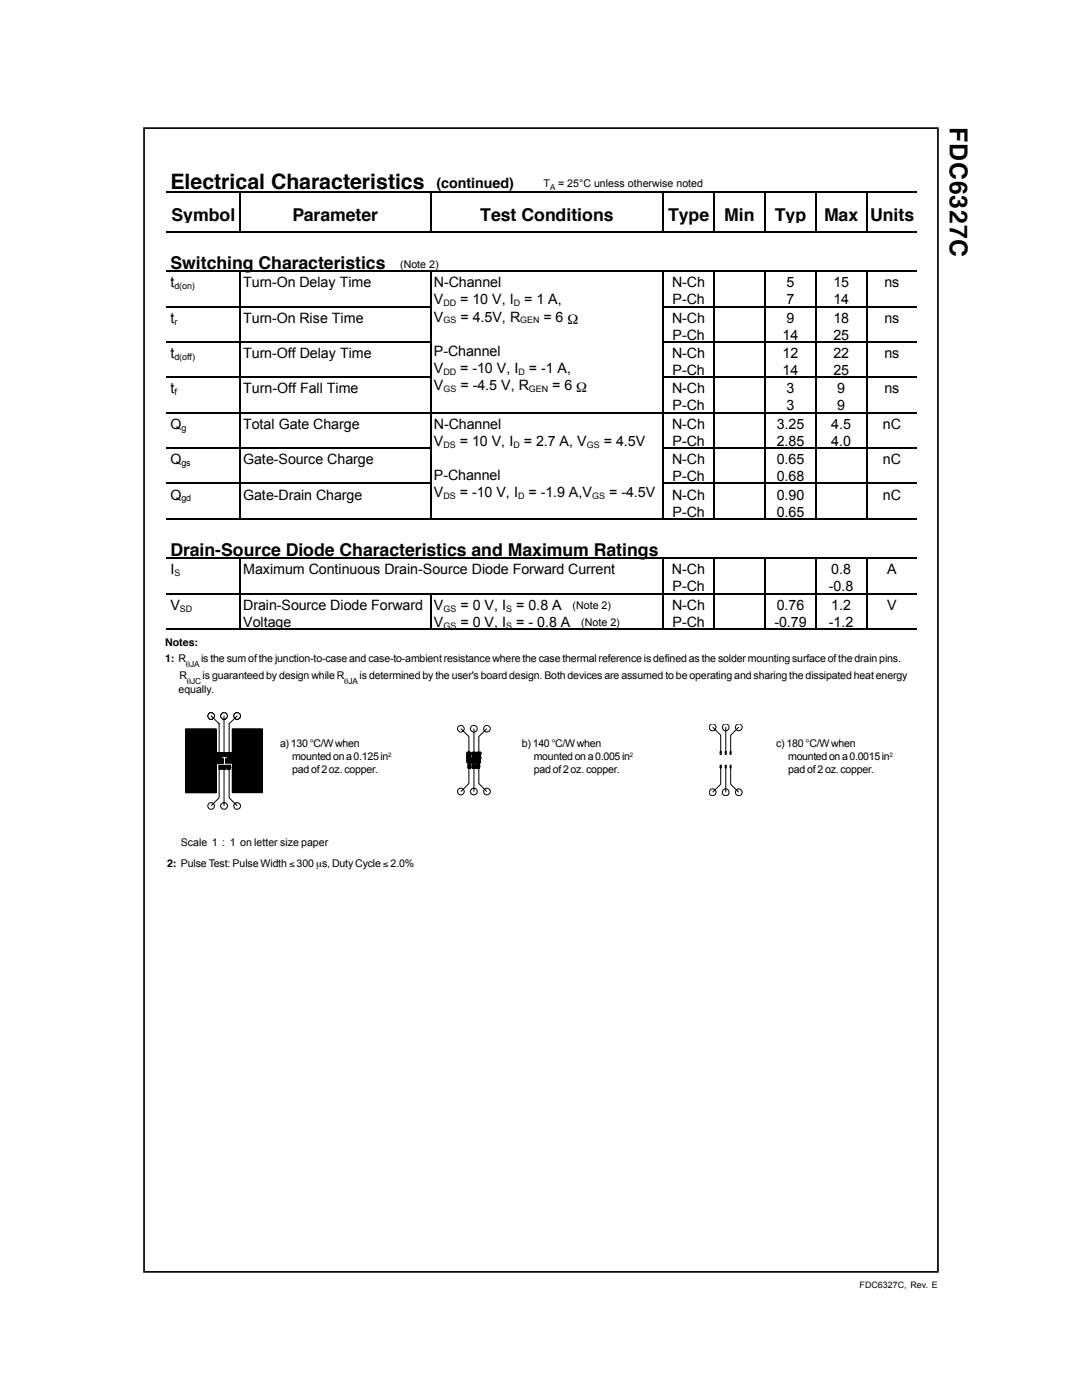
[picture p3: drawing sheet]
<svg xmlns="http://www.w3.org/2000/svg" width="216mm" height="279mm" viewBox="0 0 216 279" stroke-linecap="round" stroke-linejoin="round" font-family="sans-serif">
<path d="M28.7 25.6h158.5v228.2h-158.5z" fill="none" stroke="#000" stroke-width=".34"/>
<g fill="none" stroke="#000" stroke-width=".25">
<path d="M33.2 38.4h14.6M47.9 38.5v7.6M48 38.4h37.8M85.9 38.5v7.6M86.1 38.4h46.1M132.3 38.5v7.6M132.5 38.4h9.9M142.5 38.5v7.6M142.6 38.4h9.9M152.7 38.5v7.6M152.8 38.4h9.8M162.8 38.5v7.6"/>
<path d="M162.9 38.4h9.9M172.9 38.5v7.6M173.1 38.4h9.9M33.2 46.2h14.6M33.2 54.1h14.6M47.9 54.3v6.8M48 46.2h37.8M48 54.1h37.8M85.9 54.3v6.8M86.1 46.2h46.1M86.1 54.1h46.1M132.3 54.3v6.8"/>
<path d="M132.5 46.2h9.9M132.5 54.1h9.9M142.5 54.3v6.8M142.6 46.2h9.9M142.6 54.1h9.9M152.7 54.3v6.8M152.8 46.2h9.8M152.8 54.1h9.8M162.8 54.3v6.8M162.9 46.2h9.9M162.9 54.1h9.9M172.9 54.3v6.8"/>
<path d="M173.1 46.2h9.9M173.1 54.1h9.9M33.2 61.2h14.6M33.2 68.2h14.6M33.2 75.3h14.6M47.9 61.3v6.8M47.9 68.4v6.8M47.9 75.4v6.8M48 61.2h37.8M48 68.2h37.8M48 75.3h37.8M85.9 61.3v6.8"/>
<path d="M85.9 68.4v6.8M85.9 75.4v6.8M132.3 61.3v6.8M132.3 68.4v6.8M132.3 75.4v6.8M132.5 61.2h9.9M132.5 68.2h9.9M132.5 75.3h9.9M142.5 61.3v6.8M142.5 68.4v6.8M142.5 75.4v6.8M142.6 61.2h9.9"/>
<path d="M142.6 68.2h9.9M142.6 75.3h9.9M152.7 61.3v6.8M152.7 68.4v6.8M152.7 75.4v6.8M152.8 61.2h9.8M152.8 68.2h9.8M152.8 75.3h9.8M162.8 61.3v6.8M162.8 68.4v6.8M162.8 75.4v6.8M162.9 61.2h9.9"/>
<path d="M162.9 68.2h9.9M162.9 75.3h9.9M172.9 61.3v6.8M172.9 68.4v6.8M172.9 75.4v6.8M173.1 61.2h9.9M173.1 68.2h9.9M173.1 75.3h9.9M33.2 82.3h14.6M33.2 89.4h14.6M33.2 96.5h14.6M47.9 82.5v6.8"/>
<path d="M47.9 89.5v6.9M47.9 96.6v6.8M48 82.3h37.8M48 89.4h37.8M48 96.5h37.8M85.9 82.5v6.8M85.9 89.5v6.9M85.9 96.6v6.8M86.1 82.3h46.1M132.3 82.5v6.8M132.3 89.5v6.9M132.3 96.6v6.8"/>
<path d="M132.5 82.3h9.9M132.5 89.4h9.9M132.5 96.5h9.9M142.5 82.5v6.8M142.5 89.5v6.9M142.5 96.6v6.8M142.6 82.3h9.9M142.6 89.4h9.9M142.6 96.5h9.9M152.7 82.5v6.8M152.7 89.5v6.9M152.7 96.6v6.8"/>
<path d="M152.8 82.3h9.8M152.8 89.4h9.8M152.8 96.5h9.8M162.8 82.5v6.8M162.8 89.5v6.9M162.8 96.6v6.8M162.9 82.3h9.9M162.9 89.4h9.9M162.9 96.5h9.9M172.9 82.5v6.8M172.9 89.5v6.9M172.9 96.6v6.8"/>
<path d="M173.1 82.3h9.9M173.1 89.4h9.9M173.1 96.5h9.9M33.2 103.5h14.6M33.2 111.4h14.6M33.2 118.5h14.6M47.9 111.5v6.9M47.9 118.6v6.8M48 103.5h37.8M48 111.4h84.2M48 118.5h37.8M85.9 118.6v6.8"/>
<path d="M86.1 103.5h46.1M86.1 118.5h46.1M132.3 111.5v6.9M132.3 118.6v6.8M132.5 103.5h9.9M132.5 111.4h9.9M132.5 118.5h9.9M142.5 111.5v6.9M142.5 118.6v6.8M142.6 103.5h9.9M142.6 111.4h9.9M142.6 118.5h9.9"/>
<path d="M152.7 111.5v6.9M152.7 118.6v6.8M152.8 103.5h9.8M152.8 111.4h9.8M152.8 118.5h9.8M162.8 111.5v6.9M162.8 118.6v6.8M162.9 103.5h9.9M162.9 111.4h9.9M162.9 118.5h9.9M172.9 111.5v6.9M172.9 118.6v6.8"/>
<path d="M173.1 103.5h9.9M173.1 111.4h9.9M173.1 118.5h9.9M33.2 125.5h14.6M48 125.5h37.8M86.1 125.5h46.1M132.5 125.5h9.9M142.6 125.5h9.9M152.8 125.5h9.8M162.9 125.5h9.9M173.1 125.5h9.9"/>
</g>
<g fill="#000">
<path d="M47.8 38.2h.2v.3h-.2zM85.8 38.2h.3v.3h-.3zM132.2 38.2h.3v.3h-.3zM142.4 38.2h.2v.3h-.2zM152.5 38.2h.3v.3h-.3zM162.6 38.2h.3v.3h-.3zM172.8 38.2h.3v.3h-.3zM47.8 46.1h.2v.3h-.2zM47.8 54h.2v.3h-.2zM85.8 46.1h.3v.3h-.3zM85.8 54h.3v.3h-.3zM132.2 46.1h.3v.3h-.3z"/>
<path d="M132.2 54h.3v.3h-.3zM142.4 46.1h.2v.3h-.2zM142.4 54h.2v.3h-.2zM152.5 46.1h.3v.3h-.3zM152.5 54h.3v.3h-.3zM162.6 46.1h.3v.3h-.3zM162.6 54h.3v.3h-.3zM172.8 46.1h.3v.3h-.3zM172.8 54h.3v.3h-.3zM47.8 61.1h.2v.2h-.2zM47.8 68.1h.2v.3h-.2zM47.8 75.2h.2v.2h-.2z"/>
<path d="M85.8 61.1h.3v.2h-.3zM85.8 68.1h.3v.3h-.3zM85.8 75.2h.3v.2h-.3zM132.2 61.1h.3v.2h-.3zM132.2 68.1h.3v.3h-.3zM132.2 75.2h.3v.2h-.3zM142.4 61.1h.2v.2h-.2zM142.4 68.1h.2v.3h-.2zM142.4 75.2h.2v.2h-.2zM152.5 61.1h.3v.2h-.3zM152.5 68.1h.3v.3h-.3zM152.5 75.2h.3v.2h-.3z"/>
<path d="M162.6 61.1h.3v.2h-.3zM162.6 68.1h.3v.3h-.3zM162.6 75.2h.3v.2h-.3zM172.8 61.1h.3v.2h-.3zM172.8 68.1h.3v.3h-.3zM172.8 75.2h.3v.2h-.3zM47.8 82.2h.2v.3h-.2zM47.8 89.3h.2v.2h-.2zM47.8 96.4h.2v.2h-.2zM85.8 82.2h.3v.3h-.3zM85.8 89.3h.3v.2h-.3zM85.8 96.4h.3v.2h-.3z"/>
<path d="M132.2 82.2h.3v.3h-.3zM132.2 89.3h.3v.2h-.3zM132.2 96.4h.3v.2h-.3zM142.4 82.2h.2v.3h-.2zM142.4 89.3h.2v.2h-.2zM142.4 96.4h.2v.2h-.2zM152.5 82.2h.3v.3h-.3zM152.5 89.3h.3v.2h-.3zM152.5 96.4h.3v.2h-.3zM162.6 82.2h.3v.3h-.3zM162.6 89.3h.3v.2h-.3zM162.6 96.4h.3v.2h-.3z"/>
<path d="M172.8 82.2h.3v.3h-.3zM172.8 89.3h.3v.2h-.3zM172.8 96.4h.3v.2h-.3zM47.8 103.4h.2v.2h-.2zM47.8 111.3h.2v.2h-.2zM47.8 118.4h.2v.2h-.2zM85.8 103.4h.3v.2h-.3zM85.8 118.4h.3v.2h-.3zM132.2 103.4h.3v.2h-.3zM132.2 111.3h.3v.2h-.3zM132.2 118.4h.3v.2h-.3zM142.4 103.4h.2v.2h-.2z"/>
<path d="M142.4 111.3h.2v.2h-.2zM142.4 118.4h.2v.2h-.2zM152.5 103.4h.3v.2h-.3zM152.5 111.3h.3v.2h-.3zM152.5 118.4h.3v.2h-.3zM162.6 103.4h.3v.2h-.3zM162.6 111.3h.3v.2h-.3zM162.6 118.4h.3v.2h-.3zM172.8 103.4h.3v.2h-.3zM172.8 111.3h.3v.2h-.3zM172.8 118.4h.3v.2h-.3zM47.8 125.4h.2v.2h-.2z"/>
<path d="M85.8 125.4h.3v.2h-.3zM132.2 125.4h.3v.2h-.3zM142.4 125.4h.2v.2h-.2zM152.5 125.4h.3v.2h-.3zM162.6 125.4h.3v.2h-.3zM172.8 125.4h.3v.2h-.3z"/>
</g>
<g fill="none" stroke="#000" stroke-width=".2">
<path d="M37.1 150.6l6 6M37.1 145.5v12.7h6v-5.8M37.1 145.5h6v5.8h1.4M37.1 146l6.4 6.4M37.1 146.4l6 6.1M37.1 145.6l6.8 6.8M37.1 146.1l6.3 6.3M37.1 145.8l6.7 6.6M37.1 151.9l6 6M37.1 152l6 6M37.1 152.1l6 6.1M37.1 152.2l6 6"/>
<path d="M37.1 152.3l5.9 5.9M37.1 152.4l5.8 5.8M37.1 152.5l5.7 5.7M37.1 152.7l5.6 5.5M37.1 152.7l5.4 5.5M37.1 152.9l5.3 5.3M37.1 153l5.2 5.2M37.1 153.1l5.1 5.1M37.1 153.2l5 5M37.1 153.3l4.9 4.9M37.1 153.4l4.8 4.8M37.1 153.5l4.7 4.7"/>
<path d="M37.1 153.6l4.6 4.6M37.1 153.7l4.5 4.5M37.1 153.8l4.3 4.4M37.1 154l4.2 4.2M37.1 154.1l4.1 4.1M37.1 154.2l4 4M37.1 154.3l3.9 3.9M37.1 154.4l3.8 3.8M37.1 154.5l3.7 3.7M37.1 154.6l3.6 3.6M37.1 154.7l3.5 3.5M37.1 154.9l3.4 3.3"/>
<path d="M37.1 154.9l3.2 3.3M37.1 155.1l3.2 3.1M37.1 155.2l3 3M37.1 155.2l2.9 3M37.1 155.4l2.8 2.8M37.1 155.5l2.7 2.7M37.1 155.6l2.6 2.6M37.1 155.7l2.5 2.5M37.1 155.8l2.4 2.4M37.1 155.9l2.3 2.3M37.1 156l2.1 2.2M37.1 156.1l2.1 2.1"/>
<path d="M37.1 156.3l1.9 1.9M37.1 156.4l1.8 1.8M37.1 156.5l1.7 1.7M37.1 156.5l1.6 1.7M37.1 156.7l1.5 1.5M37.1 156.8l1.4 1.4M37.1 156.9l1.3 1.3M37.1 157l1.2 1.2M37.1 157.1l1 1.1M37.1 157.2l.9 1M37.1 157.3l.8 .9M37.1 157.4l.7 .8"/>
<path d="M37.1 157.5l.6 .7M37.1 157.6l.5 .6M37.1 157.8l.4 .4M37.1 157.9l.3 .3M37.1 158l.2 .2M37.1 158.1v.1M37.1 145.7l6.8 6.7M37.1 145.9l6.5 6.5M37.1 146.2l6.2 6.2M37.1 146.3l6 6.1M37.1 146.5l6 6.1M37.1 146.7l6 6"/>
<path d="M37.1 146.8l6 6M37.1 146.9l6 6M37.1 147l6 6M37.1 147.1l6 6M37.1 147.2l6 6M37.1 147.3l6 6M37.1 147.4l6 6.1M37.1 147.5l6 6M37.1 147.6l6 6.1M37.1 147.7l6 6.1M37.1 147.8l6 6.1M37.1 148l6 6"/>
<path d="M37.1 148.1l6 6M37.1 148.2l6 6M37.1 148.3l6 6M37.1 148.4l6 6M37.1 148.5l6 6M37.1 148.6l6 6.1M37.1 148.8l6 6M37.1 148.8l6 6.1M37.1 148.9l6 6.1M37.1 149.1l6 6M37.1 149.2l6 6M37.1 149.3l6 6"/>
<path d="M37.1 149.4l6 6M37.1 149.5l6 6M37.1 149.6l6 6M37.1 149.7l6 6M37.1 149.8l6 6M37.1 149.9l6 6.1M37.1 150l6 6.1M37.1 150.2l6 6M37.1 150.2l6 6.1M37.1 150.4l6 6M37.1 150.5l6 6M37.1 150.7l6 6"/>
<path d="M37.1 150.8l6 6M37.1 150.9l6 6M37.1 151l6 6.1M37.1 151.1l6 6M37.1 151.2l6 6M37.1 151.3l6 6.1M37.1 151.5l6 6M37.1 151.6l6 6M37.1 151.6l6 6.1M37.1 151.8l6 6M37.1 145.5l7 6.9M37.2 145.5l7 6.9"/>
<path d="M37.4 145.5l5.7 5.7M37.5 145.5l5.6 5.5M37.6 145.5l5.5 5.4M37.8 145.5l5.3 5.3M37.8 145.5l5.3 5.2M37.9 145.5l5.2 5.1M38.1 145.5l5 5M38.2 145.5l4.9 4.9M38.3 145.5l4.8 4.8M38.4 145.5l4.7 4.7M38.5 145.5l4.6 4.6M38.7 145.5l4.4 4.5"/>
<path d="M38.7 145.5l4.4 4.4M38.9 145.5l4.2 4.2M38.9 145.5l4.2 4.1M39.1 145.5l4 4M39.2 145.5l3.9 3.9M39.3 145.5l3.8 3.8M39.4 145.5l3.7 3.7M39.5 145.5l3.6 3.6M39.6 145.5l3.5 3.5M39.7 145.5l3.4 3.4M39.8 145.5l3.3 3.3M39.9 145.5l3.2 3.2"/>
<path d="M40 145.5l3.1 3M40.2 145.5l2.9 3M40.3 145.5l2.8 2.9M40.4 145.5l2.7 2.7M40.5 145.5l2.6 2.6M40.6 145.5l2.5 2.5M40.7 145.5l2.4 2.4M40.9 145.5l2.2 2.3M40.9 145.5l2.2 2.2M41 145.5l2.1 2.1M41.1 145.5l2 1.9M41.3 145.5l1.8 1.9"/>
<path d="M41.4 145.5l1.7 1.7M41.5 145.5l1.6 1.7M41.6 145.5l1.5 1.6M41.7 145.5l1.4 1.4M41.8 145.5l1.3 1.3M42 145.5l1.1 1.2M42 145.5l1.1 1.1M42.1 142.9l1.6 1.5v6.1M42.2 145.5l.9 1M42.2 145.5l.9 .9M42.3 145.5l.8 .8M42.5 145.5l.6 .6"/>
<path d="M42.6 145.5l.5 .5M42.7 145.5l.4 .4M42.8 145.5l.3 .3M42.9 145.5l.2 .2M43 145.5l.1 .1M43.1 152.4h1.4M43.4 151.3l1.1 1.1M43.4 151l1.3 1.3M43.4 150.8l1.3 1.3M43.4 150.5l.8 .8M43.4 151.8l.6 .6M43.4 150.2l.8 .7-.8 .8"/>
<path d="M43.4 152.1l.2 .3M43.4 151.9l.5 .5M43.4 150.3l.8 .8M43.4 151.6l.8 .8M43.4 150.7l1.3 1.3M43.5 152.4l-.1-.1 1-1 .3 .3-.8 .8M43.6 150.2h.1M43.6 153.2h.1M43.6 152.6v.9h.6v-.9M43.6 150.2v.6M43.6 153.1l.4 .4 .2-.2M43.6 152.6h.6"/>
<path d="M43.6 150.2l-.2 .2M43.6 150.2l.6 .6M43.6 153l.6 .5M43.6 152.9l.6 .5M43.6 152.7l.2-.1 .4 .4M43.6 152.7l.6 .6M43.6 153.2l.3 .3 .3-.3M43.6 152.6l.6 .6M43.7 150.2l-.3 .3M43.7 153.2v6l-1.6 1.6M43.8 150.2l.4 .5M43.8 152.6l-.2 .2"/>
<path d="M43.8 150.2l-.4 .4 1.3 1.2M43.9 150.8v-.6l.3 .3-.8 .8M43.9 152.6l.3 .3M43.9 152.6l-.3 .3h.3v.6M43.9 150.2l-.5 .5M44 152.6l.2 .2M44 150.2l.2 .2M44.1 150.2l-.7 .7 1.3 1.3M44.1 152.6l-.5 .4M44.1 150.2l.1 .1M44.1 152.6l.1 .1M44.2 150.3h.1"/>
<path d="M44.2 150.7h.1M44.2 151.3h.1M44.2 151.1h.1M44.2 150.8h.1M44.2 150.4h.1M44.2 153.2h.1M44.2 150.2h-.8l.8 .8M44.2 150.8l-.8 .8M44.2 150.7l-.8 .8 1 .9M44.2 150.4l-.8 .8M44.2 150.2v1.1h.5M44.2 150.2l-.8 .8"/>
<path d="M44.2 150.3l-.8 .8 1.2 1.3M44.2 152.6l-.6 .6M44.2 151.3l-.8 .7 .4 .4M44.2 151l-.8 .8M44.2 151.1l-.8 .8M44.2 153l-.6 .5M44.2 152.8l-.6 .6M44.2 152.7l-.6 .5M44.2 153.1l-.4 .4-.2-.2M44.3 151.3l.4 .4-.6 .7M44.3 151.3l-.9 .9M44.4 152.4h.1"/>
<path d="M44.5 152.9h.1M44.5 152.6v.9h.5v-.9M44.5 150.5l.5 .6-.5-.5 .5-.4v.1l-.5 .6 .2 .2 .3-.4-.4-.5v.6M44.5 150.2h.5M44.5 150.2l.5 .6-.3 .3M44.5 150.2v.9h.5v-.9M44.5 152.6h.5M44.5 150.8l.3 .3M44.5 151.3l.2 .2M44.5 152.9l.5 .6-.5-.5M44.5 152.7l.5 .6-.1 .2-.4-.4M44.5 152.6l.5 .6-.2 .3-.3-.3"/>
<path d="M44.5 150.3l.5 .6-.1 .2-.4-.4M44.5 152.7l.1-.1 .4 .4M44.5 150.2h.1M44.5 151.3l-1.1 1.1M44.6 153.5v-.6h.2v.6M44.6 151.3l.1 .1M44.7 151.5h.1M44.7 152h.1M44.7 150.2l-.2 .2M44.7 151.9l-.5 .5M44.7 151.3v1.1h-1.3M44.7 152.2l-.2 .2"/>
<path d="M44.7 152.1l-.3 .3M44.7 151.5l-.9 .9M44.7 151.4l-1 1M44.7 151.3l-1.1 1.1M44.7 152l-.4 .4M44.7 152.6l-.2 .2M44.7 142.9v7.6M44.7 153.2v7.6M44.7 150.2l.3 .3-.5 .5M44.7 152.6l.3 .4-.5 .5M44.8 150.2l-.3 .3M44.8 152.6l-.3 .3"/>
<path d="M44.8 150.2v.6M44.9 152.3h.1M44.9 152h.1M44.9 151.4h.1M44.9 152.3l.1 .1M44.9 151.9l.4 .5M44.9 150.2l.1 .2M44.9 151.4l.9 1M44.9 152l.3 .4M44.9 151.6l.8 .8M44.9 152.1l.2 .3M44.9 151.8l.6 .6"/>
<path d="M44.9 151.6l.7 .8M44.9 151.7l.4-.4 .8 .9M44.9 151.3l1 1.1M44.9 152.6l.1 .2-.5 .6M45 152.4h.1M45 152.6h.1M45 152.6l-.5 .4M45 152.6v.1l-.5 .5M45 151.3h1.4v-5.8h6v12.7h-6v-5.8h-1.4M45 151.3l1.1 1.1M45 150.4h.1M45 150.2l-.5 .5"/>
<path d="M45 150.4l-.5 .6M45 151.3l-.1 .1M45 153.1l-.3 .4-.2-.2M45 152.6l-.5 .6M45.1 151.3h.1M45.1 151.3l1 1M45.1 151.3l-.2 .3M45.3 152.9h.1M45.3 150.2h.8M45.3 150.2v1.1h-.4M45.3 152.9l.5 .6-.5-.5M45.3 152.7l.6 .6-.2 .2-.4-.4"/>
<path d="M45.3 152.6l.6 .6M45.3 150.2l.8 .8-1.2 1.3M45.3 150.3l.8 .8M45.3 150.7l.8 .8M45.3 151l.8 .8-.5 .6M45.3 150.8l.8 .8-.7 .8M45.3 150.5l.8 .8M45.3 151.3l.8 .8M45.3 153.2l.3 .3M45.4 150.2h.1M45.4 152.6h.1M45.4 152.6l-.1 .1"/>
<path d="M45.4 150.2l.7 .7-1.2 1.3M45.4 150.2h-.1M45.4 152.6l.5 .5M45.5 150.2l-.2 .2M45.5 152.6l-.2 .2M45.6 150.2l.5 .6-1.2 1.2M45.6 152.6l.3 .4M45.6 153.5v-.6h.2v.6M45.6 150.2v.6M45.6 150.2l-.3 .3M45.6 152.6l-.3 .3M45.7 150.2l.4 .5"/>
<path d="M45.7 152.6l.2 .2-.6 .6M45.7 153.2v6l1.6 1.6M45.8 150.2l-.5 .4 .8 .8M45.8 152.6l-.5 .4M45.8 150.8v-.6l.3 .3-1.2 1.3M45.8 152.6l.1 .1-.6 .5M45.9 153.2h.1M45.9 152.6v.9h-.6M45.9 152.6h-.6v.9M45.9 150.2l-.6 .5M45.9 152.6l-.6 .6M45.9 152.9l-.6 .6"/>
<path d="M45.9 153.2l-.3 .3M45.9 153l-.4 .5-.2-.2M45.9 150.2l.2 .2M46 150.2l-.7 .6M46.1 150.2v.1M46.1 151.1h.1M46.1 151.5h.1M46.1 150.4h.1M46.1 152h.1M46.1 150.3h.1M46.1 150.7h.1M46.1 151.3h.1"/>
<path d="M46.1 150.4l-.8 .8M46.1 150.2v2.2h-1.2v-1.1M46.1 150.7l-1.2 1.2M46.1 150.3l-.8 .9 .8 .8M46.1 151.1l-1.1 1.3M46.1 151.5l-.8 .9M46.1 152l-.3 .4M46.1 151.3l-1.1 1.1M46.1 151.4l-1 1M46.1 150.2l-.8 .8 .8 .7-.6 .7M46.1 152.2l-.1 .2M46.1 152.1l-.3 .3 .1 .2"/>
<path d="M46.4 145.5v.1M46.6 145.5l-.2 .2M46.7 145.5l-.3 .3M46.8 145.5l-.4 .4M46.9 145.5l-.5 .5M47 145.5l-.6 .6M47.1 145.5l-.7 .8M47.2 145.5l-.8 .9M47.3 142.9l-1.6 1.5v6.1M47.3 145.5l-.9 1M47.5 145.5l-1.1 1.1M47.5 145.5l-1.1 1.2"/>
<path d="M47.6 145.5l-1.2 1.3M47.8 145.5l-1.4 1.4M47.9 145.5l-1.5 1.6M48 145.5l-1.6 1.7M48.1 145.5l-1.7 1.7M48.2 145.5l-1.8 1.9M48.3 145.5l-1.9 1.9M48.4 145.5l-2 2.1M48.5 145.5l-2.1 2.2M48.6 145.5l-2.2 2.3M48.8 145.5l-2.4 2.4M48.9 145.5l-2.5 2.5"/>
<path d="M49 145.5l-2.6 2.6M49.1 145.5l-2.7 2.7M49.2 145.5l-2.8 2.9M49.3 145.5l-2.9 3M49.4 145.5l-3 3M49.5 145.5l-3.1 3.2M49.7 145.5l-3.3 3.3M49.7 145.5l-3.3 3.4M49.9 145.5l-3.5 3.5M50 145.5l-3.6 3.6M50.1 145.5l-3.7 3.7M50.2 145.5l-3.8 3.8"/>
<path d="M50.3 145.5l-3.9 3.9M50.4 145.5l-4 4M50.5 145.5l-4.1 4.1M50.6 145.5l-4.2 4.2M50.7 145.5l-4.3 4.4M50.8 145.5l-4.4 4.5M50.9 145.5l-4.5 4.6M51.1 145.5l-4.7 4.7M51.2 145.5l-4.8 4.8M51.3 145.5l-4.9 4.9M51.4 145.5l-5 5M51.5 145.5l-5.1 5.1"/>
<path d="M51.6 145.5l-5.2 5.2M51.7 145.5l-5.3 5.3M51.8 145.5l-5.4 5.4M52 145.5l-5.6 5.5M52 145.5l-5.6 5.7M52.3 145.5l-7 6.9M52.4 145.5l-7 6.9M52.4 151.9l-6 6M52.4 152l-6 6M52.4 152.1l-6 6.1M52.4 152.2l-6 6M52.4 152.3l-5.9 5.9"/>
<path d="M52.4 152.4l-5.8 5.8M52.4 152.5l-5.7 5.7M52.4 152.7l-5.6 5.5M52.4 152.7l-5.5 5.5M52.4 152.9l-5.4 5.3M52.4 153l-5.3 5.2M52.4 153.1l-5.2 5.1M52.4 153.2l-5 5M52.4 153.3l-4.9 4.9M52.4 153.4l-4.9 4.8M52.4 153.5l-4.7 4.7M52.4 153.6l-4.6 4.6"/>
<path d="M52.4 153.7l-4.5 4.5M52.4 153.8l-4.4 4.4M52.4 154l-4.2 4.2M52.4 154.1l-4.1 4.1M52.4 154.2l-4.1 4M52.4 154.3l-3.9 3.9M52.4 154.4l-3.8 3.8M52.4 154.5l-3.7 3.7M52.4 154.6l-3.6 3.6M52.4 154.7l-3.5 3.5M52.4 154.9l-3.4 3.3M52.4 154.9l-3.3 3.3"/>
<path d="M52.4 155.1l-3.2 3.1M52.4 155.2l-3.1 3M52.4 155.2l-3 3M52.4 155.4l-2.8 2.8M52.4 155.5l-2.7 2.7M52.4 155.6l-2.6 2.6M52.4 155.7l-2.5 2.5M52.4 155.8l-2.4 2.4M52.4 155.9l-2.3 2.3M52.4 156l-2.2 2.2M52.4 156.1l-2.1 2.1M52.4 156.3l-1.9 1.9"/>
<path d="M52.4 156.4l-1.9 1.8M52.4 156.5l-1.8 1.7M52.4 156.5l-1.6 1.7M52.4 156.7l-1.5 1.5M52.4 156.8l-1.4 1.4M52.4 156.9l-1.3 1.3M52.4 157l-1.2 1.2M52.4 157.1l-1 1.1M52.4 157.2l-1 1M52.4 157.3l-.8 .9M52.4 157.4l-.8 .8M52.4 157.5l-.6 .7"/>
<path d="M52.4 157.6l-.5 .6M52.4 157.8l-.4 .4M52.4 157.9l-.3 .3M52.4 158l-.2 .2M52.4 158.1l-.1 .1M52.4 145.6l-6.9 6.8M52.4 145.7l-6.8 6.7M52.4 145.8l-6.7 6.6M52.4 145.9l-6.6 6.5M52.4 146l-6.4 6.4M52.4 146.1l-6.3 6.3M52.4 146.2l-6.3 6.2"/>
<path d="M52.4 146.3l-6.1 6.1M52.4 146.4l-6 6.1M52.4 146.5l-6 6.1M52.4 146.7l-6 6M52.4 146.8l-6 6M52.4 146.9l-6 6M52.4 147l-6 6M52.4 147.1l-6 6M52.4 147.2l-6 6M52.4 147.3l-6 6M52.4 147.4l-6 6.1M52.4 147.5l-6 6"/>
<path d="M52.4 147.6l-6 6.1M52.4 147.7l-6 6.1M52.4 147.8l-6 6.1M52.4 148l-6 6M52.4 148.1l-6 6M52.4 148.2l-6 6M52.4 148.3l-6 6M52.4 148.4l-6 6M52.4 148.5l-6 6M52.4 148.6l-6 6.1M52.4 148.8l-6 6M52.4 148.8l-6 6.1"/>
<path d="M52.4 148.9l-6 6.1M52.4 149.1l-6 6M52.4 149.2l-6 6M52.4 149.3l-6 6M52.4 149.4l-6 6M52.4 149.5l-6 6M52.4 149.6l-6 6M52.4 149.7l-6 6M52.4 149.8l-6 6M52.4 149.9l-6 6.1M52.4 150l-6 6.1M52.4 150.2l-6 6"/>
<path d="M52.4 150.2l-6 6.1M52.4 150.4l-6 6M52.4 150.5l-6 6M52.4 150.6l-6 6M52.4 150.7l-6 6M52.4 150.8l-6 6M52.4 150.9l-6 6M52.4 151l-6 6.1M52.4 151.1l-6 6M52.4 151.2l-6 6M52.4 151.3l-6 6.1M52.4 151.5l-6 6"/>
<path d="M52.4 151.6l-6 6M52.4 151.6l-6 6.1M52.4 151.8l-6 6M91.9 145.4l1.7 1.6v3.5M93.2 151.7h.1M93.2 150.1v2.2h1.2v-1M93.2 150.5l1.2 1.2M93.2 150.5l.4-.4 .3 .5M93.2 150.1h.7M93.2 151.2l1.1 1.1M93.2 150.8l1.2 1.3M93.2 151l1.2 1.2"/>
<path d="M93.2 150.7l1.2 1.3-.2 .3M93.2 151.3l.9 1M93.2 150.4l.7 .8M93.2 151.9l.4 .4M93.2 152.2l.9-.9 .3 .3-.7 .7M93.2 150.2l.7 .8M93.2 151.7l.6 .6M93.2 150.1l.7 .8M93.2 150.2l.7 .6-.7 .8M93.2 151.6l.7 .7M93.2 152l.2 .3M93.2 151.8l.4 .5"/>
<path d="M93.2 151.5l.8 .8M93.2 150.6l1.2 1.2M93.2 151.1l1.2 1.2M93.3 150.1l-.1 .2M93.4 153.1h.1M93.4 152.5v.9h.5v-.9M93.4 152.5h.5M93.4 150.1l.5 .6M93.4 152.8l.5 .5M93.4 152.7l.2-.2 .3 .5M93.4 152.6l.5 .6M93.4 153l.4 .4 .1-.2"/>
<path d="M93.4 153.1l.3 .3 .2-.3M93.4 152.5l.5 .6M93.4 150.2h.3v.5h-.3zM93.4 152.6h.3v.6h-.3zM93.5 150.1l-.3 .3M93.5 152.5l-.1 .1M93.6 152.3h.1M93.6 152.9v3.5l-1.7 1.6M93.6 150.1l.3 .4-.7 .8M93.6 152.5l.3 .3M93.7 152.5l-.3 .3 .5 .6M93.7 150.1l-.5 .6"/>
<path d="M93.8 150.1l.1 .2M93.8 152.5l.1 .2M93.9 150.1l-.7 .7M93.9 152.5l-.5 .5M93.9 150.1v.1M93.9 152.5v.1M93.9 150.2h.1M93.9 150.6h.1M93.9 151.2h.1M93.9 150.7h.1M93.9 150.3h.1M93.9 152.8h.1"/>
<path d="M93.9 153.2h.1M93.9 153.1h.1M93.9 150.1v1.2h.5M93.9 152.6l-.5 .6M93.9 150.1l-.7 .8M93.9 150.2l-.7 .8M93.9 150.6l-.7 .8M93.9 151.2l-.7 .7M93.9 151l-.7 .7M93.9 151l-.7 .8M93.9 150.7l-.7 .8M93.9 150.3l-.7 .8"/>
<path d="M93.9 152.8l-.5 .6M93.9 152.7l-.5 .6M93.9 153l-.3 .4-.2-.2M93.9 152.5l-.5 .6M94 151.3l.4 .3M94.1 151.3l-.9 .8M94.3 151.3h.1M94.3 152.8h.1M94.3 153.4h.1M94.3 150.1v.9M94.3 152.5v.9M94.3 152.5h.5"/>
<path d="M94.3 150.1h.5M94.3 152.6l.5 .6-.1 .2-.4-.4M94.3 151.3l.1 .1M94.3 151.3l-1.1 1M94.3 152.8l.4 .6M94.3 150.1l.5 .6-.3 .3M94.3 150.7l.2 .3M94.3 150.2l.5 .6-.1 .2M94.3 150.6l.4 .4M94.3 150.4l.5 .6-.5-.5M94.3 152.5l.5 .6-.3 .3-.2-.3 .5-.6M94.3 152.9l.4 .5"/>
<path d="M94.3 150.1v.1M94.4 152.5h.1M94.4 152.5l.4 .5M94.4 150.1l.4 .5-.4 .4-.1-.2M94.4 152.5l-.1 .1M94.4 151.3h.1M94.4 150.2h.3v.5h-.3zM94.4 152.6h.3v.6h-.3zM94.4 151.8l-.5 .5M94.4 152.1l-.1 .2M94.4 151.4l-.8 .9M94.4 151.3l-1.1 1-.1-.2"/>
<path d="M94.4 151.6l-.5 .7M94.4 151.3l-.9 1M94.4 151.9l-.3 .4M94.4 150.1l-.1 .2M94.4 152.5l-.1 .2M94.5 150.1l.3 .4-.5 .5M94.5 152.5l.3 .3-.5 .6M94.5 151h.1M94.6 145.4v5.1M94.6 152.9v5.1M94.6 150.1l-.3 .3M94.6 152.5l-.3 .3"/>
<path d="M94.6 150.1l.2 .2M94.6 152.5l.2 .2-.5 .6M94.7 151h.1M94.7 151.9h.1M94.7 151.5h.1M94.7 151.7h.1M94.7 151.3h.1M94.7 151.3v1M94.7 151.6l.3-.3 .9 .8M94.7 152.1v.2M94.7 151.9l.3 .4M94.7 151.3l.9 1"/>
<path d="M94.7 151.5l.8 .8M94.7 151.8l.4 .5M94.7 152l.1 .3M94.7 151.7l.5 .6M94.7 151.6l.6 .7M94.7 151.3l1 1M94.7 150.1l-.4 .4M94.7 152.5l-.4 .4M94.7 150.1l.1 .1-.5 .6M94.7 151.3l1.1 1M94.7 152.5l.1 .1-.5 .6M94.8 151.3h-.1"/>
<path d="M94.8 150.3h.1M94.8 153.3l-.1 .1M94.8 152.5v.9h-.5M94.8 150.1v.9h-.5M94.8 150.1l-.5 .6M94.8 150.3l-.5 .6M94.8 153l-.4 .4-.1-.2M94.9 151.3l1 .9M94.9 151.3l-.2 .2M95 152.3h.1M95.1 152.8h.1M95.1 152.5h.1"/>
<path d="M95.1 151.2l.8 .8-.8 1.1 .3 .3 .3-.3M95.1 152.5h.6v.9h-.6zM95.1 150.1v1.2h-.4M95.1 150.1h.8M95.1 150.5l.8 .8M95.1 150.1l.8 .9-1.2 1.2M95.1 150.2l.8 .8M95.1 150.6l.8 .8M95.1 151.1l.8 .7M95.1 151l.8 .8-.5 .5M95.1 150.7l.8 .9-.7 .7M95.1 150.4l.8 .8"/>
<path d="M95.1 152.7l.6 .5-.2 .2-.4-.4M95.1 152.8l.6 .5-.6-.4M95.1 152.5l.6 .6M95.2 150.1l-.1 .1M95.2 152.5h-.1M95.2 150.1l.7 .7-1.2 1.3M95.2 152.5l.5 .5M95.3 150.1h.1M95.3 152.3h.1M95.3 152.5h.1M95.3 150.1l.6 .6-1.2 1.2M95.3 150.1l-.2 .2"/>
<path d="M95.3 152.5l-.2 .2M95.3 152.5l.4 .3M95.4 150.1l-.3 .3M95.4 152.5l-.3 .3M95.4 150.2h.2v.5h-.2zM95.4 152.6h.2v.6h-.2zM95.5 150.1l.4 .5M95.5 152.5l.2 .2-.6 .6M95.5 152.9v3.5l1.7 1.6M95.5 150.1l-.4 .4M95.5 152.5l-.4 .4M95.6 150.1l.3 .4-1.2 1.2"/>
<path d="M95.6 152.5l.1 .1-.6 .6M95.6 150.1l-.5 .6M95.7 152.8h.1M95.7 153.1h.1M95.7 152.8l-.6 .6M95.7 153l-.5 .4-.1-.2M95.7 150.1l.2 .2M95.8 150.1h.1M95.8 150.1l.1 .1M95.8 150.1l-.7 .6M95.9 150.3h.1M95.9 150.2h.1"/>
<path d="M95.9 150.6h.1M95.9 151.2h.1M95.9 151.3h.1M95.9 150.3l-.8 .8M95.9 150.1v2.2h-1.2M95.9 151l-1.2 1.3M95.9 151.4l-.9 .9M95.9 151.9l-.4 .4M95.9 150.2l-.8 .8M95.9 150.6l-1.2 1.2M95.9 151.2l-1.1 1.1M95.9 151.3l-1 1"/>
<path d="M95.9 150.1l-.8 .8 .8 .7-.6 .7M95.9 152.1l-.1 .2M97.2 145.4l-1.7 1.6v3.5M142.2 145.1l1.6 1.6v3.6M143.7 152.7h.2v.6h-.2zM143.7 149.9h.2v.7h-.2zM143.8 153v3.5l-1.6 1.6M144.7 152.7h.2v.6h-.2zM144.7 149.9h.2v.7h-.2zM144.8 145.1v5.2M144.8 153v5.1M145.7 152.7h.2v.6h-.2z"/>
<path d="M145.7 149.9h.2v.7h-.2zM145.8 153v3.5l1.6 1.6M147.4 145.1l-1.6 1.6v3.6"/>
<circle cx="42.1" cy="142.9" r=".71"/>
<circle cx="44.7" cy="142.9" r=".7"/>
<circle cx="47.3" cy="142.9" r=".7"/>
<circle cx="92" cy="158" r=".68"/>
<circle cx="92" cy="145.4" r=".7"/>
<circle cx="94.6" cy="158" r=".7"/>
<circle cx="94.6" cy="145.4" r=".7"/>
<circle cx="97.2" cy="145.4" r=".68"/>
<circle cx="97.2" cy="158" r=".7"/>
<circle cx="142.2" cy="145.2" r=".72"/>
<circle cx="142.2" cy="158.1" r=".68"/>
<circle cx="144.8" cy="158.1" r=".71"/>
<circle cx="144.8" cy="145.2" r=".71"/>
<circle cx="147.4" cy="158.1" r=".71"/>
<circle cx="147.4" cy="145.2" r=".69"/>
<circle cx="42.1" cy="160.9" r=".68"/>
<circle cx="44.7" cy="160.8" r=".7"/>
<circle cx="47.3" cy="160.8" r=".7"/>
</g>
<g fill="#fff" stroke="#fff" stroke-width=".33">
<path d="M43.4 152.7v1.3z"/>
<path d="M43.2 151h2.9v1.7h-2.9z" fill-rule="evenodd"/>
</g>
<path d="M43.2 152.5h2.9M44.4 151.2h.8M44.8 151.3v1.1" fill="none" stroke="#fff" stroke-width=".2"/>
<text font-size="4.9" x="189.6" y="25.4" transform="rotate(90 189.6 25.4)">FDC6327C</text>
<text font-size="4.2" x="34" y="37.7">Electrical Characteristics</text>
<g font-size="3.5">
<text x="34.2" y="44.2">Symbol</text>
<text x="58.3" y="44.2">Parameter</text>
<text x="95.8" y="44.2">Test Conditions</text>
<text x="133.3" y="44.2">Type</text>
<text x="144.5" y="44.2">Min</text>
<text x="154.6" y="44.2">Typ</text>
<text x="164.4" y="44.2">Max Units</text>
<text x="34" y="53.8">Switching Characteristics</text>
<text x="34" y="111">Drain-Source Diode Characteristics and Maximum Ratings</text>
</g>
<g font-size="2.8">
<text x="87.1" y="37.4">(continued)</text>
<text x="34" y="57.4">t</text>
<text x="48.5" y="57.4">Turn-On Delay Time</text>
<text x="86.6" y="57.4">N-Channel</text>
<text x="134.1" y="57.4">N-Ch</text>
<text x="156.9" y="57.4">5</text>
<text x="166.3" y="57.4">15</text>
<text x="176.5" y="57.4">ns</text>
<text x="34" y="64.4">t</text>
<text x="48.5" y="64.4">Turn-On Rise Time</text>
<text x="86.6" y="64.2">V</text>
<text x="86.6" y="60.7">V</text>
<text x="91.8" y="60.7">= 10 V, I</text>
<text x="91.9" y="64.2">= 4.5V, R</text>
<text x="104.6" y="60.7">= 1 A,</text>
<text x="108.5" y="64.2">= 6 Ω</text>
<text x="134.1" y="64.4">N-Ch</text>
<text x="134.2" y="60.7">P-Ch</text>
<text x="156.9" y="60.7">7</text>
<text x="156.9" y="64.4">9</text>
<text x="166.3" y="60.7">14</text>
<text x="166.3" y="64.4">18</text>
<text x="176.5" y="64.4">ns</text>
<text x="34" y="71.5">t</text>
<text x="48.5" y="71.5">Turn-Off Delay Time</text>
<text x="86.6" y="71.1">P-Channel</text>
<text x="134.1" y="71.5">N-Ch</text>
<text x="134.2" y="67.8">P-Ch</text>
<text x="156.2" y="71.5">12</text>
<text x="156.2" y="67.8">14</text>
<text x="166.3" y="71.5">22</text>
<text x="166.3" y="67.8">25</text>
<text x="176.5" y="71.5">ns</text>
<text x="86.6" y="74.5">V</text>
<text x="86.6" y="77.9">V</text>
<text x="91.8" y="74.5">= -10 V, I</text>
<text x="91.9" y="77.9">= -4.5 V, R</text>
<text x="105.5" y="74.5">= -1 A,</text>
<text x="110.2" y="77.9">= 6 Ω</text>
<text x="134.2" y="74.9">P-Ch</text>
<text x="156.2" y="74.9">14</text>
<text x="166.3" y="74.9">25</text>
<text x="34" y="78.5">t</text>
<text x="48.5" y="78.5">Turn-Off Fall Time</text>
<text x="134.1" y="78.5">N-Ch</text>
<text x="134.2" y="81.9">P-Ch</text>
<text x="156.9" y="78.5">3</text>
<text x="156.9" y="81.9">3</text>
<text x="167" y="78.5">9</text>
<text x="167" y="81.9">9</text>
<text x="176.5" y="78.5">ns</text>
<text x="34" y="85.6">Q</text>
<text x="48.5" y="85.6">Total Gate Charge</text>
<text x="86.6" y="85.6">N-Channel</text>
<text x="86.6" y="89">V</text>
<text x="91.7" y="89">= 10 V, I</text>
<text x="104.5" y="89">= 2.7 A, V</text>
<text x="120.5" y="89">= 4.5V</text>
<text x="134.1" y="85.6">N-Ch</text>
<text x="134.2" y="89">P-Ch</text>
<text x="155" y="85.6">3.25</text>
<text x="155" y="89">2.85</text>
<text x="165.9" y="85.6">4.5</text>
<text x="165.9" y="89">4.0</text>
<text x="176.2" y="85.6">nC</text>
<text x="34" y="92.6">Q</text>
<text x="48.5" y="92.6">Gate-Source Charge</text>
<text x="86.6" y="95.8">P-Channel</text>
<text x="134.1" y="92.6">N-Ch</text>
<text x="155" y="92.6">0.65</text>
<text x="176.2" y="92.6">nC</text>
<text x="34" y="99.7">Q</text>
<text x="48.5" y="99.7">Gate-Drain Charge</text>
<text x="86.6" y="99.2">V</text>
<text x="91.7" y="99.2">= -10 V, I</text>
<text x="105.5" y="99.2">= -1.9 A,V</text>
<text x="121.5" y="99.2">= -4.5V</text>
<text x="134.1" y="99.7">N-Ch</text>
<text x="134.2" y="96">P-Ch</text>
<text x="155" y="99.7">0.90</text>
<text x="155" y="96">0.68</text>
<text x="176.2" y="99.7">nC</text>
<text x="134.2" y="103.1">P-Ch</text>
<text x="155" y="103.1">0.65</text>
<text x="34" y="114.6">I</text>
<text x="48.5" y="114.6">Maximum Continuous Drain-Source Diode Forward Current</text>
<text x="134.1" y="114.6">N-Ch</text>
<text x="134.2" y="118">P-Ch</text>
<text x="165.4" y="118">-0.8</text>
<text x="165.9" y="114.6">0.8</text>
<text x="177" y="114.6">A</text>
<text x="34" y="121.7">V</text>
<text x="48.5" y="121.7">Drain-Source Diode Forward</text>
<text x="48.5" y="125.1">Voltage</text>
<text x="86.6" y="121.7">V</text>
<text x="86.6" y="125.1">V</text>
<text x="91.9" y="121.7">= 0 V, I</text>
<text x="91.9" y="125.1">= 0 V, I</text>
<text x="103" y="121.7">= 0.8 A</text>
<text x="103" y="125.1">= - 0.8 A</text>
<text x="134.1" y="121.7">N-Ch</text>
<text x="134.2" y="125.1">P-Ch</text>
<text x="154.5" y="125.1">-0.79</text>
<text x="155" y="121.7">0.76</text>
<text x="165.4" y="125.1">-1.2</text>
<text x="165.9" y="121.7">1.2</text>
<text x="177" y="121.7">V</text>
</g>
<g font-size="2.1">
<text x="108.5" y="37.3">T</text>
<text x="111.4" y="37.3">= 25°C unless otherwise noted</text>
<text x="79.8" y="53.4">(Note 2)</text>
<text x="114.3" y="121.6">(Note 2)</text>
<text x="116" y="125">(Note 2)</text>
<text x="32.9" y="129">Notes:</text>
<text x="32.9" y="132.1">1: R</text>
<text x="35.8" y="135.5">R</text>
<text x="40.1" y="132.1">is the sum of the junction-to-case and case-to-ambient resistance where the case thermal reference is defined as the solder mounting surface of the drain pins.</text>
<text x="40.4" y="135.5">is guaranteed by design while R</text>
<text x="71.8" y="135.5">is determined by the user's board design. Both devices are assumed to be operating and sharing the dissipated heat energy</text>
<text x="35.6" y="138.3">equally.</text>
<text x="55.9" y="149.1">a) 130°C/W when</text>
<text x="104.1" y="149.1">b) 140°C/W when</text>
<text x="154.9" y="149.1">c) 180°C/W when</text>
<text x="58.3" y="151.7">mounted on a 0.125 in</text>
<text x="58.3" y="154.2">pad of 2 oz. copper.</text>
<text x="106.5" y="151.7">mounted on a 0.005 in</text>
<text x="106.5" y="154.2">pad of 2 oz. copper.</text>
<text x="157.3" y="151.7">mounted on a 0.0015 in</text>
<text x="157.3" y="154.2">pad of 2 oz. copper.</text>
<text x="33.4" y="173">2: Pulse Test: Pulse Width ≤300 µs, Duty Cycle ≤ 2.0%</text>
<text x="36.1" y="168.8">Scale 1 : 1 on letter size paper</text>
</g>
<g font-size="1.8">
<text x="34.8" y="57.7">d(on)</text>
<text x="34.8" y="64.8">r</text>
<text x="88.5" y="61.1">DD</text>
<text x="88.5" y="64.6">GS</text>
<text x="102.5" y="61.1">D</text>
<text x="103.8" y="64.6">GEN</text>
<text x="34.8" y="71.8">d(off)</text>
<text x="88.5" y="74.9">DD</text>
<text x="103.5" y="74.9">D</text>
<text x="34.8" y="78.9">f</text>
<text x="88.5" y="78.3">GS</text>
<text x="105.5" y="78.3">GEN</text>
<text x="36.2" y="86">g</text>
<text x="88.5" y="89.4">DS</text>
<text x="102.4" y="89.4">D</text>
<text x="117.1" y="89.4">GS</text>
<text x="36.2" y="93">gs</text>
<text x="36.2" y="100.1">gd</text>
<text x="88.5" y="99.6">DS</text>
<text x="103.4" y="99.6">D</text>
<text x="118.2" y="99.6">GS</text>
<text x="34.8" y="115">S</text>
<text x="35.9" y="122.1">SD</text>
<text x="88.5" y="122.1">GS</text>
<text x="88.5" y="125.5">GS</text>
<text x="101" y="122.1">S</text>
<text x="101" y="125.5">S</text>
<text x="171.5" y="257">FDC6327C, Rev. E</text>
</g>
<g font-size="1.7">
<text x="37.1" y="133.1">θJA</text>
<text x="37.3" y="136.4">θJC</text>
<text x="68.7" y="136.4">θJA</text>
</g>
<text font-size="1.6" x="109.8" y="38">A</text>
<g font-size="1.2">
<text x="77.4" y="151">2</text>
<text x="125.6" y="151">2</text>
<text x="177.5" y="151">2</text>
</g>
</svg>
